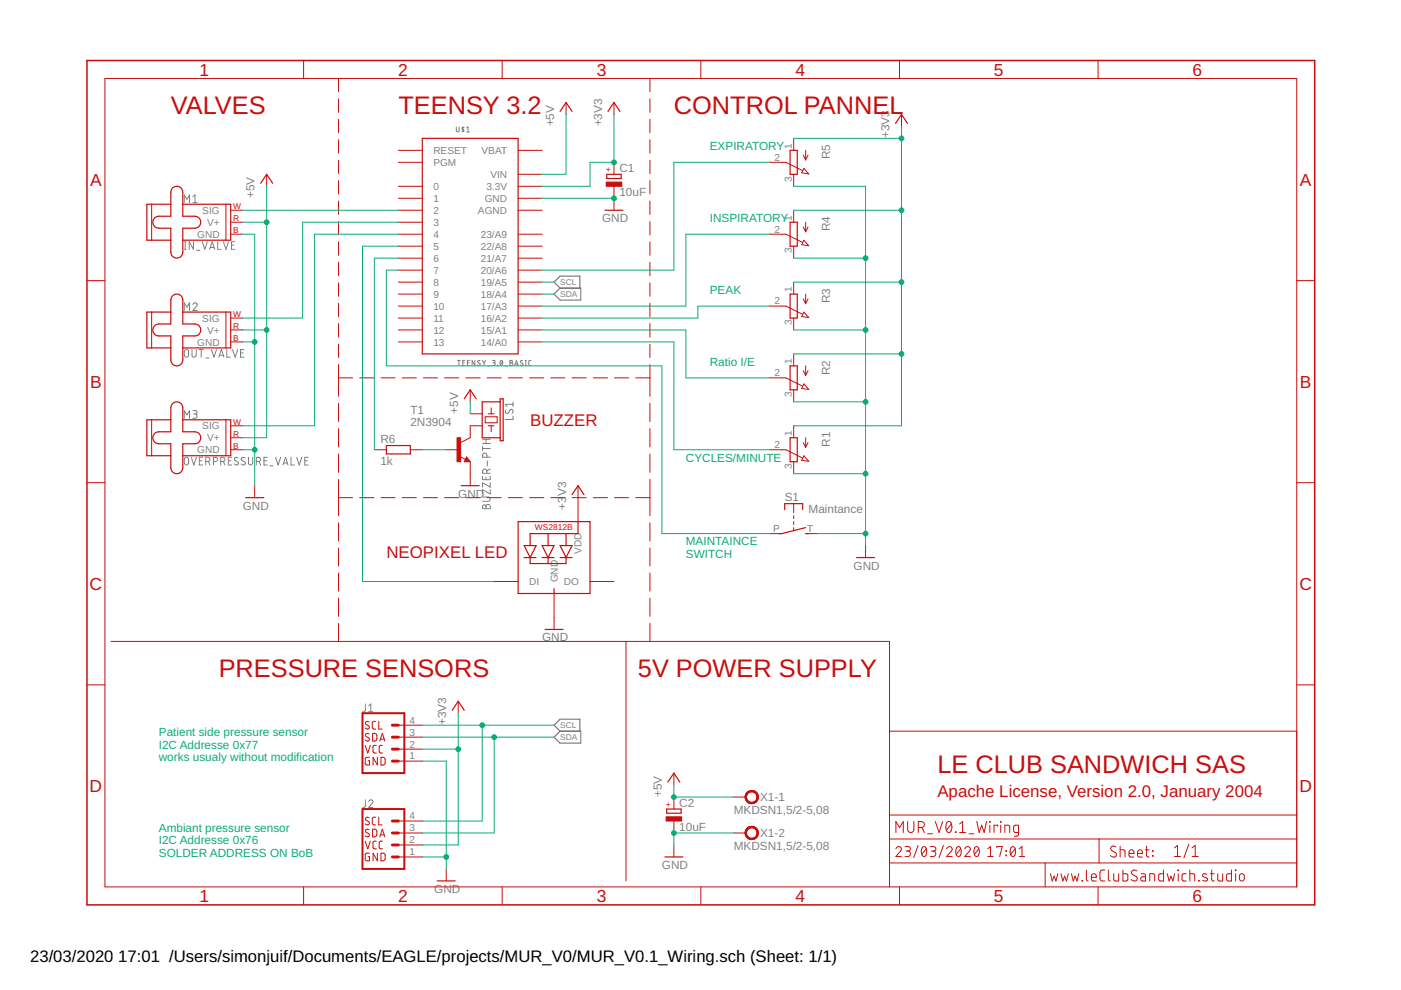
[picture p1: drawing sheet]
<svg xmlns="http://www.w3.org/2000/svg" width="297mm" height="210mm" viewBox="0 0 297 210" stroke-linecap="round" stroke-linejoin="round" font-family="sans-serif">
<g fill="none" stroke="#808080" stroke-width=".21">
<path d="M96.8 26.9v.8l.2 .3 .3-.2v-.9M98.1 26.9v1.1M98.4 27.1l-.3-.1-.2 .2 .5 .4-.1 .3-.4-.1M98.9 27.1l.3-.2v1.1M98.9 28h.6M39.1 43v-1.7l.5 .9 .6-.9v1.7M39.1 52.9h.3M39.1 51.2h.3M39.3 51.2v1.7M40.9 41.7l.4-.4v1.7M40.9 43h.9M41 51.2v1.7l-.9-1.7v1.7"/>
<path d="M41.7 53.1h.7M42.9 51.2l.5 1.7 .6-1.7M44.4 52.9l.6-1.7 .5 1.7M44.6 52.5h.8M46.2 51.2v1.7h.7M47.4 51.2l.5 1.7 .6-1.7M49.1 52h.5M49.8 51.2h-.7v1.7h.7M39.1 65.8v-1.6l.5 .9 .6-.9v1.6M39.2 74.2l.3-.1 .4 .1 .1 1.1a.46 .46 0 0 1-.5 .4 .46 .46 0 0 1-.4-.4zM40.7 74.1v1.2a.44 .44 0 0 0 .4 .4 .44 .44 0 0 0 .5-.4v-1.2M40.9 64.6a.44 .44 0 0 1 .6-.4 .44 .44 0 0 1 .2 .7l-.8 .9h.9"/>
<path d="M42.2 74.1h.9M42.7 74.1v1.6M43.6 75.9h.7M44.8 74.1l.6 1.6 .5-1.6M46.4 75.7l.5-1.6 .6 1.6M46.5 75.3h.8M48.1 74.1v1.6h.7M49.3 74.1l.5 1.6 .6-1.6M51 74.8h.6M51.7 74.1h-.7v1.6h.7M97 76.4h.6M97.3 76.4v1.1"/>
<path d="M98.1 76.9h.4M98.6 76.4h-.5v1.1h.5M99.1 76.9h.4M99.6 76.4h-.5v1.1h.5M100.7 76.4v1.1l-.6-1.1v1.1M101.8 76.5l-.3-.1-.2 .2 .5 .5v.3l-.2 .1-.4-.2M102.3 76.4l.3 .5M102.6 76.9v.6M103 76.4l-.4 .5M103.4 77.6h.5M104.4 76.4l.6 .1-.1 .4h-.4M104.7 76.9l.2 .1 .1 .3-.2 .1-.4 .1"/>
<path d="M105.5 77.5h.1M106.1 76.5l.1-.1a.54 .54 0 0 1 .4 .6 .54 .54 0 0 1-.4 .5l-.2-.6zM106.5 76.6l-.4 .6M107.1 77.6h.5M108.1 76.4l.5 .1v.3l-.2 .1 .3 .2-.2 .3-.4 .1zM108.1 76.9h.3M109.1 77.5l.4-1.1 .4 1.1M109.2 77.2h.6M110.8 76.5l-.2-.1-.3 .2 .6 .5v.3l-.2 .1-.4-.2M111.4 76.4h.2M111.4 77.5h.2M111.5 76.4v1.1"/>
<path d="M112.6 76.4l-.4 .1-.1 .1v.8l.5 .1M39.1 88.7v-1.6l.5 .9 .6-.9v1.6M39.2 97.1l.3-.1 .4 .1 .1 1a.46 .46 0 0 1-.5 .5 .46 .46 0 0 1-.4-.5zM40.6 97l.5 1.6 .5-1.6M40.9 87.1h.5a.36 .36 0 0 1 .4 .3 .36 .36 0 0 1-.4 .4h-.3M41.3 87.8a.46 .46 0 0 1 .5 .4 .46 .46 0 0 1-.5 .5h-.4M42.3 97.7h.5M43 97h-.7v1.6h.7M43.6 97.9h.5a.44 .44 0 0 0 .4-.5 .44 .44 0 0 0-.4-.4h-.5v1.6M44.2 97.9l.3 .7M45.3 97.9h.4a.44 .44 0 0 0 .5-.5 .44 .44 0 0 0-.5-.4h-.4v1.6M46.8 97.9h.4a.44 .44 0 0 0 .5-.5 .44 .44 0 0 0-.5-.4h-.4v1.6"/>
<path d="M47.3 97.9l.4 .7M48.4 97.7h.6M49.1 97h-.7v1.6h.7M50.5 97.1a.41 .41 0 0 0-.6-.1 .41 .41 0 0 0-.1 .6l.6 .3a.37 .37 0 0 1 .1 .5 .37 .37 0 0 1-.5 .2l-.3-.2M51.9 97.1a.41 .41 0 0 0-.5-.1 .41 .41 0 0 0-.2 .6l.6 .3a.37 .37 0 0 1 .2 .5 .37 .37 0 0 1-.5 .2l-.4-.2M52.7 97v1.1a.44 .44 0 0 0 .4 .5 .44 .44 0 0 0 .5-.5v-1.1M54.4 97.9h.4a.44 .44 0 0 0 .5-.5 .44 .44 0 0 0-.5-.4h-.4v1.6M54.9 97.9l.4 .7M56 97.7h.5M56.7 97h-.7v1.6h.7M57.2 98.8h.7M58.4 97l.6 1.6 .5-1.6"/>
<path d="M60 98.6l.5-1.6 .6 1.6M60.1 98.2h.8M61.7 97v1.6h.7M62.9 97l.5 1.6 .6-1.6M64.6 97.7h.6M65.3 97h-.7v1.6h.7M102.3 94.7v.9M102.3 95.1h1.6M102.3 94h1.6M102.3 93.2h1.6M103 93.2v.8M103.2 96.9v-.4a.46 .46 0 0 0-.4-.4 .46 .46 0 0 0-.5 .4v.4h1.6"/>
<path d="M103.3 97.7v1.1M103.9 99.4l-.7 .4M107.3 86.9l-.1 .2a.37 .37 0 0 0 .1 .5 .37 .37 0 0 0 .5-.1l.3-.5a.37 .37 0 0 1 .5-.1 .37 .37 0 0 1 .1 .5l-.2 .3M108.8 88.2v.7h-1.7M108.8 85.3v.9M108.8 85.7h-1.7l.4 .5M102.3 105.4h1.2a.46 .46 0 0 1 .4 .4 .46 .46 0 0 1-.4 .5h-1.2M102.3 101v.7h1.6v-.7M102.4 107.1h.4l.2 .3a.46 .46 0 0 1 .5-.5 .46 .46 0 0 1 .4 .5v.4h-1.6zM103 101.2v.5M103 107.4v.4M103.2 100.4v-.5a.46 .46 0 0 0-.4-.5 .46 .46 0 0 0-.5 .5v.5h1.6"/>
<path d="M103.9 102.4v.9l-1.6-.9v.9M103.9 103.8v.9l-1.6-.9v.9M77.5 149.3l-.1 1.4-.2 .2h-.3M78.2 150.9h.9M78.2 149.6l.4-.3v1.6M77.5 169.6l-.1 1.4-.5 .2M78.2 169.9a.44 .44 0 0 1 .6-.3 .44 .44 0 0 1 .1 .7l-.7 .9h.9"/>
</g>
<path d="M118.7 61.1l-1.2-1.3 1.2-1.3h4.2v2.6M118.7 61.1h4.4v2.5h-4.4l-1.2-1.2zM118.7 155l-1.2-1.2 1.2-1.3h4.2v2.5M118.7 155h4.4v2.6h-4.4l-1.2-1.3z" fill="none" stroke="#808080" stroke-width=".25"/>
<g fill="none" stroke="#c90d0c" stroke-width=".21">
<path d="M22.2 16.6h252.7v171.4h-252.7zM64.4 12.8v3.8M71.8 16.6v2.9M106.5 12.8v3.8M137.8 16.6v2.9M148.6 12.8v3.8M190.7 12.8v3.8M232.8 12.8v3.8M56.5 37v2.5M71.8 21v2.8M71.8 25.3v2.8M71.8 29.6v2.9"/>
<path d="M71.8 34v2.8M71.8 38.3v2.8M84.5 39.5h5M84.5 31.9h5M84.5 34.4h5M109.9 39.5h5M109.9 37h5M109.9 31.9h5M120 21.7v2.6M130.2 21.7v2.6M130.2 34.4v2.6M130.2 39.5v5.1"/>
<path d="M137.8 21v2.8M137.8 25.3v2.8M137.8 29.6v2.9M137.8 34v2.8M137.8 38.3v2.8M163.2 34.4h3.4l3.6 1.8M168.3 29.3v2.6M168.3 37v2.5M170.3 32.9l.5 1M170.4 35.7l1.1 1.2-1.5-.3zM170.8 31.9v2M171.3 32.9l-.5 1"/>
<path d="M191.1 24.3v2.5M18.4 59.5h3.8M32.2 43.3v7.6M47.9 43.3v7.6M48.9 49.7h2.6M48.9 47.1h2.6M48.9 44.6h2.6M71.8 42.6v2.9M71.8 47v2.8M71.8 51.3v2.8M71.8 55.6v2.9M71.8 60v2.8"/>
<path d="M84.5 59.8h5M84.5 57.3h5M84.5 54.7h5M84.5 52.2h5M84.5 49.7h5M84.5 47.1h5M84.5 44.6h5M84.5 42h5M109.9 59.8h5M109.9 57.3h5M109.9 54.7h5M109.9 52.2h5"/>
<path d="M109.9 49.7h5M109.9 44.6h5M109.9 42h5M137.8 42.6v2.9M137.8 47v2.8M137.8 51.3v2.8M137.8 55.6v2.9M137.8 60v2.8M163.2 49.7h3.4l3.6 1.7M168.3 44.6v2.5M168.3 52.2v2.5M168.3 59.8v2.6"/>
<path d="M170.3 48.1l.5 1M170.4 50.9l1.1 1.2-1.5-.2zM170.8 47.1v2M171.3 48.1l-.5 1M274.9 59.5h3.8M32.2 66.2v7.6M47.9 66.2v7.6M48.9 70h2.6M48.9 67.4h2.6M48.9 72.5h2.6M71.8 64.3v2.8M71.8 68.6v2.9"/>
<path d="M71.8 73v2.8M71.8 77.3v6.7M84.5 70h5M84.5 67.4h5M84.5 64.9h5M84.5 62.4h5M84.5 72.5h5M109.9 70h5M109.9 67.4h5M109.9 64.9h5M109.9 62.4h5M109.9 72.5h5"/>
<path d="M137.8 64.3v2.8M137.8 68.6v2.9M137.8 73v2.8M137.8 77.3v6.7M163.2 64.9h3.4l3.6 1.7M168.3 67.4v2.6M168.3 75v2.6M170.3 78.6l.5 1M170.3 63.4l.5 1M170.4 66.2l1.1 1.1-1.5-.2zM170.8 62.4v2M170.8 77.6v2"/>
<path d="M171.3 78.6l-.5 1M171.3 63.4l-.5 1M32.2 89v7.6M47.9 89v7.6M48.9 90.3h2.6M48.9 92.8h2.6M48.9 95.4h2.6M71.8 85.5v3.9M71.8 90.9v3.9M71.8 96.3v3.8M71.8 80.1h3M76.3 80.1h3"/>
<path d="M79.4 95.4h2.5M80.8 80.1h3M85.3 80.1h3M87 95.4h2.5M89.8 80.1h3M94.3 80.1h3M94.6 95.4h2.6M97.5 96.8l1.2 .6M98.8 80.1h3M98.9 96.9l.8 1h-1.3zM99.7 87.7h2.5M99.7 82.7v2.5"/>
<path d="M99.7 97.9v5.1M102.2 90.3h-2.5v2.5l-2 1M102.9 88.4h2.5v1.2h-2.5zM103.3 80.1h3M103.5 90.3h1.3M103.5 87.7h1.3M104.1 86.5v1.2M104.1 90.3v1.2M107.8 80.1h3M112.3 80.1h3M116.8 80.1h3M121.3 80.1h3"/>
<path d="M125.8 80.1h3M130.3 80.1h3M134.8 80.1h3M137.8 85.5v3.9M137.8 90.9v3.9M137.8 96.3v3.8M163.2 80.1h3.4l3.6 1.8M163.2 95.4h3.4l3.6 1.7M168.3 82.7v2.5M168.3 90.3v2.5M168.3 97.9v2.5M170.3 93.8l.5 1"/>
<path d="M170.4 96.6l1.1 1.2-1.5-.2zM170.4 81.4l1.1 1.2-1.5-.2zM170.8 92.8v2M171.3 93.8l-.5 1M18.4 102.3h3.8M54 103v2.5M71.8 101.6v7.7M71.8 110.8v3.9M71.8 116.2v3.8M71.8 105.5h3M76.3 105.5h3M80.8 105.5h3"/>
<path d="M85.3 105.5h3M89.8 105.5h3M94.3 105.5h3M98.8 105.5h3M103.3 105.5h3M107.8 105.5h3M112.3 105.5h3M116.8 105.5h3M121.3 105.5h3M122.6 103v7.6M125.8 105.5h3M130.3 105.5h3"/>
<path d="M134.8 105.5h3M137.8 101.6v7.7M137.8 110.8v3.9M137.8 116.2v3.8M163.2 113.1h2.5M168.3 106.8v1.9M168.3 109.3v.7M168.3 110.6v.6M168.3 111.9v.6M170.8 113.1h2.6M183.5 115.7v2.5M274.9 102.3h3.8"/>
<path d="M23.5 136h165.1v52M71.8 121.5v3.8M71.8 126.8v3.9M71.8 132.2v3.8M104.8 123.3h5.1M117.5 125.8v7.7M125.1 123.3h5.1M132.7 136v50.8M137.8 121.5v3.8M137.8 126.8v3.9M137.8 132.2v3.8M18.4 145.2h3.8"/>
<path d="M77.4 158l.6 1.7 .5-1.7M78.3 155.6l-.3-.1a.37 .37 0 0 0-.5 .2 .37 .37 0 0 0 .2 .5l.4 .2a.4 .4 0 0 1 .1 .6 .4 .4 0 0 1-.6 0l-.2-.1M78.3 153.1l-.3-.1a.37 .37 0 0 0-.5 .1 .37 .37 0 0 0 .2 .5l.4 .3a.4 .4 0 0 1 .1 .6 .4 .4 0 0 1-.6 0l-.2-.2M79 155.5h.6l.3 .3v.9l-.3 .4h-.6zM79.7 153h-.5l-.3 .3 .1 1.2 .7 .1M79.8 158l-.5 .1-.2 .3v1l.2 .2 .5 .1M80.3 153v1.6h.7M80.5 157.1l.6-1.6 .5 1.6M80.6 156.7h.9M81.1 158l-.5 .1-.2 .3v1l.2 .2 .5 .1M84.5 158.8h5M84.5 156.3h5"/>
<path d="M84.5 153.8h5M97.2 148.7v2.5M188.6 155h86.3M274.9 145.2h3.8M77.4 178.4l.6 1.6 .5-1.6M78.3 175.9a.42 .42 0 0 0-.6-.1 .42 .42 0 0 0-.1 .6l.5 .4a.37 .37 0 0 1 .2 .5 .37 .37 0 0 1-.5 .1l-.4-.2M78.3 173.4a.42 .42 0 0 0-.6-.1 .42 .42 0 0 0-.1 .6l.5 .3a.37 .37 0 0 1 .2 .5 .37 .37 0 0 1-.5 .2l-.4-.2M78.3 160.6h-.6l-.3 .2 .1 1.3 .8 .1v-.9h-.2M79 175.8h.6l.3 .3v.9l-.3 .4h-.6zM79.7 173.3h-.5l-.3 .3 .1 1.2 .7 .1M79.8 178.4h-.5l-.2 .3v1l.2 .2 .5 .1M80 160.6v1.6l-.9-1.6v1.6"/>
<path d="M80.3 173.3v1.6h.7M80.5 177.4l.6-1.6 .5 1.6M80.6 177h.9M80.8 160.6h.6l.2 .2v1.1l-.2 .3h-.6zM81.1 178.4h-.5l-.2 .3v1l.2 .2 .5 .1M84.5 161.4h5M84.5 179.2h5M84.5 176.6h5M84.5 174.1h5M142.9 163.9v2.6M142.9 169v2.5M142.9 174.1v2.5"/>
<path d="M142.9 179.2v2.5M155.6 176.6h2.5M155.6 169h2.5M188.6 177.9h86.3M188.6 172.8h86.3M189.9 180a.58 .58 0 0 1 .9-.5 .58 .58 0 0 1 .1 .9l-1 1.2h1.2M189.9 176.5v-2.3l.8 1.3 .8-1.3v2.3M191.9 179.5h.7a.48 .48 0 0 1 .4 .5 .48 .48 0 0 1-.4 .4h-.5M192.4 174.2v1.7a.66 .66 0 0 0 .7 .6 .66 .66 0 0 0 .7-.6v-1.7M194.6 179.3l-.9 2.5M194.7 175.5h.6a.65 .65 0 0 0 .7-.7 .65 .65 0 0 0-.7-.6h-.6v2.3M195.5 175.5l.5 1"/>
<path d="M195.6 179.6l.1-.1a.86 .86 0 0 1 .8 1.3 .6 .6 0 0 1-.6 .8 .6 .6 0 0 1-.6-.8v-.5zM196.4 180l-.9 1.1M196.7 176.8h1M197.3 179.5h.7a.48 .48 0 0 1 .4 .5 .48 .48 0 0 1-.4 .4h-.5M198.3 174.2l.8 2.3 .8-2.3M200 179.3l-.9 2.5M200.7 180a.58 .58 0 0 1 .8-.5 .58 .58 0 0 1 .2 .9l-1 1.2h1.2M200.8 174.4a.62 .62 0 0 1 .8-.1 .62 .62 0 0 1 .2 .7 .99 .99 0 0 1-.8 1.5 1.68 1.68 0 0 1-.2-2.1zM201.7 174.7l-1 1.3M202.6 176.4l.1 .1zM202.9 179.6l.2-.1a.88 .88 0 0 1 .7 1.3 .61 .61 0 0 1-.6 .8 .61 .61 0 0 1-.6-.8v-.5zM203.5 176.5h1.2"/>
<path d="M203.5 174.7l.6-.5v2.3M203.7 180l-.9 1.1M204.6 180a.58 .58 0 0 1 .8-.5 .58 .58 0 0 1 .1 .9l-.9 1.2h1.1M205.5 176.8h1M206.7 179.6l.2-.1a.86 .86 0 0 1 .7 1.3v.3a.5 .5 0 0 1-.5 .5 .5 .5 0 0 1-.5-.5l-.1-.8zM207.1 174.2l.5 2.3 .5-1.5 .6 1.5 .5-2.3M207.5 180l-.9 1.1M209.4 180l.6-.5v2.1M209.8 174.2l.1 .1zM209.9 175v1.5M211.3 179.7v-.2h1.2l-.6 2.1M211.5 175.2v-.2h-.7v1.5"/>
<path d="M212.1 174.2l.1 .1zM212.2 175v1.5M213 176.5v-1.5l1 .1 .1 1.4M214.4 179.6l.2-.1a.86 .86 0 0 1 .7 1.3 .6 .6 0 0 1-.6 .8 .6 .6 0 0 1-.5-.8v-.5zM215.2 180l-.9 1.1M215.9 176.5h-.7l-.3-.2v-1l.3-.3h.7v1.9l-.2 .4h-.6M216.1 180l.6-.5v2.1M233 177.9v5.1M236.6 179.6a.58 .58 0 0 0-.9-.1 .58 .58 0 0 0 0 .9l.8 .3a.58 .58 0 0 1 0 .9 .58 .58 0 0 1-.9 0l-.2-.2M237.5 179.4v2.3M243.1 179.4v2.1l.5 .2M249 179.8l.7-.5v2.3"/>
<path d="M252.1 179l-1.1 2.9M252.8 179.8l.6-.5v2.3M64.4 188v3.9M78.3 180.9h-.6l-.3 .2 .1 1.3 .8 .1v-.9h-.2M80 180.9v1.6l-.9-1.6v1.6M80.8 180.9h.6l.2 .3v1l-.2 .3h-.6zM84.5 181.7h5M94.6 184.2v2.6M106.5 188v3.9M148.6 188v3.9M188.6 183h86.3M190.7 188v3.9"/>
<path d="M192.4 180.4a.58 .58 0 0 1 .6 .6 .58 .58 0 0 1-.6 .6h-.5M197.8 180.4a.58 .58 0 0 1 .6 .6 .58 .58 0 0 1-.6 .6h-.5M209.4 181.6h1.2M213.3 180.4l.1 .1zM213.3 181.3l.1 .1zM216.1 181.6h1.2M221.6 183v5M222.7 185.3l.4 1.5 .4-1 .4 1 .4-1.5M224.9 185.3l.4 1.5 .4-1 .4 1 .4-1.5M227.2 185.3l.4 1.5 .3-1 .4 1 .4-1.5M229.4 186.7l.2 .1zM230.3 184.5l.1 2.1 .3 .2"/>
<path d="M231.4 186h1a.54 .54 0 0 0-.3-.7 .54 .54 0 0 0-.7 .5l.1 .9 .9 .1M232.8 188v3.9M234.3 184.5h-.8l-.3 .5v1.4l.4 .4h.7M235 184.5v1.9l.1 .3 .3 .1M236.1 185.3l.1 1.3 .3 .2h.7v-1.5M237.5 180.2l.9 .1 .1 1.4M238.1 184.5v2.3h.8l.2-.2v-1.1l-.2-.2h-.8M239.4 181h1a.55 .55 0 0 0-.3-.8 .55 .55 0 0 0-.7 .5l.1 .9 .9 .1M241 184.7a.58 .58 0 0 0-.9-.1 .58 .58 0 0 0 .1 .8l.7 .4a.58 .58 0 0 1 0 .9 .58 .58 0 0 1-.8-.1l-.3-.1M241.2 181h1a.55 .55 0 0 0-.3-.8 .55 .55 0 0 0-.7 .5l.1 .9 .9 .1M242 185.3h.6l.2 .2 .1 1.3h-.6a.46 .46 0 0 1-.5-.5 .46 .46 0 0 1 .5-.4h.6M242.8 180.2h.8"/>
<path d="M243.8 186.8v-1.5l.9 .1 .1 1.4M244.3 180.4l.2 .1zM244.3 181.4l.2 .1zM246.7 184.5v2.3h-.8l-.2-.2v-1.1l.2-.2h.8M247.5 185.3l.4 1.5 .4-1 .4 1 .3-1.5M249 181.6h1.3M249.7 184.5l.2 .1zM249.8 185.3v1.5M251.5 185.3h-.7l-.2 .3 .1 1.1 .8 .1M252.3 185.3l.9 .1 .1 1.4M252.3 184.5v2.3M252.8 181.6h1.3"/>
<path d="M254.1 186.7l.2 .1zM255.9 185.4l-.7-.1-.2 .4 .9 .5 .1 .5-.3 .1-.7-.1M256.6 185.3h.8M256.9 184.5v2.1l.5 .2M258.2 185.3v1.3l.4 .2h.6v-1.5M261.1 184.5v2.3h-.8l-.2-.4v-.9l.2-.2h.8M261.9 184.5l.1 .1zM262 185.3v1.5M262.9 185.4l.5-.1a.92 .92 0 0 1 .2 1.4l-.4 .1-.4-.3z"/>
</g>
<g fill="none" stroke="#c90d0c" stroke-width=".25">
<path d="M36.5 39.9a1.28 1.28 0 0 1 1.4-.3 1.28 1.28 0 0 1 .9 1.2v5h2.5a1.27 1.27 0 0 1 1.3 1.3 1.27 1.27 0 0 1-1.3 1.3h-2.5v5.1a1.27 1.27 0 0 1-1.3 1.2 1.27 1.27 0 0 1-1.3-1.2v-5.1h-2.5a1.27 1.27 0 0 1-1.3-1.3 1.27 1.27 0 0 1 1.3-1.3h2.5v-5zM55.3 38.9l1.2-1.9 1.3 1.9M89.5 29.3h20.4v45.7h-20.4zM118.7 23.6l1.3-1.9 1.3 1.9M128.7 37h3v.8h-3zM128.9 23.6l1.3-1.9 1.2 1.9M167.5 31.9h1.5v5.1h-1.5zM189.9 26.2l1.2-1.9 1.3 1.9M36.2 43.3h-5.1v7.6h5.1M38.8 43.3h10.1v7.6h-10.1M128.3 44.6h3.8M167.5 47.1h1.5v5.1h-1.5z"/>
<path d="M36.2 66.2h-5.1v7.6h5.1M36.5 62.8a1.26 1.26 0 0 1 1.4-.4 1.26 1.26 0 0 1 .9 1.2v5.1h2.5a1.27 1.27 0 0 1 1.3 1.3 1.27 1.27 0 0 1-1.3 1.2h-2.5v5.1a1.27 1.27 0 0 1-1.3 1.3 1.27 1.27 0 0 1-1.3-1.3v-5.1h-2.5a1.27 1.27 0 0 1-1.3-1.2 1.27 1.27 0 0 1 1.3-1.3h2.5v-5.1zM38.8 66.2h10.1v7.6h-10.1M167.5 62.4h1.5v5h-1.5zM167.5 77.6h1.5v5.1h-1.5zM36.2 89h-5.1v7.6h5.1M36.5 85.6a1.28 1.28 0 0 1 1.4-.3 1.28 1.28 0 0 1 .9 1.2v5h2.5a1.27 1.27 0 0 1 1.3 1.3 1.27 1.27 0 0 1-1.3 1.3h-2.5v5.1a1.27 1.27 0 0 1-1.3 1.2 1.27 1.27 0 0 1-1.3-1.2v-5.1h-2.5a1.27 1.27 0 0 1-1.3-1.3 1.27 1.27 0 0 1 1.3-1.3h2.5v-5zM38.8 89h10.1v7.6h-10.1M81.9 94.5h5.1v1.7h-5.1zM98.4 84.6l1.3-1.9 1.3 1.9M98.9 97.4l.2 .2h-.4l.2-.5 .5 .7h-.7M106 85.2h-3.8v7.6h3.8"/>
<path d="M106 84.6h.7v8.9h-.7zM167.5 92.8h1.5v5.1h-1.5zM52.1 105.5h3.8M97.8 103h3.8M109.9 110.6h15.2v15.2h-15.2zM111.1 118.2h2.6M111.1 115.7h2.6l-1.3 2.5zM112.4 118.2v1.3h7.6v-1.3M114.9 118.2h2.6M114.9 115.7h2.6l-1.3 2.5zM116.2 113.1v2.6M116.2 118.2v1.3"/>
<path d="M118.7 118.2h2.6M118.7 115.7h2.6l-1.3 2.5zM120 113.1v2.6M121.3 104.9l1.3-1.9 1.2 1.9M122.6 110.6v2.5h-10.2v2.6M166.4 108.1v-1.3h3.8v1.3M170.8 111.9l-5.1 1.2h-.6M170.8 113.1h.6M181.6 118.2h3.8M115.6 133.5h3.8M117.5 124.8v1M95.9 150.6l1.3-1.9 1.2 1.9"/>
<path d="M141.4 171.5h3v.9h-3zM141.6 165.8l1.3-1.9 1.2 1.9M92.7 186.8h3.8M141 181.7h3.8"/>
</g>
<g fill="#c90d0c" stroke="#c90d0c" stroke-width=".21">
<path d="M128.5 38.6h3.3v.9h-3.3z"/>
<path d="M141.2 173.2h3.3v.9h-3.3z"/>
<path d="M96.9 92.8h.8v5.1h-.8z"/>
</g>
<path d="M76.9 151.2h8.8v12.7h-8.8zM76.9 171.5h8.8v12.7h-8.8z" fill="none" stroke="#c90d0c" stroke-width=".42"/>
<path d="M83.2 156.3h1.3M83.2 158.8h1.3M83.2 153.8h1.3M83.2 161.4h1.3M83.2 176.6h1.3M83.2 179.2h1.3M83.2 174.1h1.3M83.2 181.7h1.3" fill="none" stroke="#c90d0c" stroke-width=".61"/>
<g fill="#c90d0c" stroke="#c90d0c" stroke-width=".21">
<path d="M158.4 168a1.4 1.4 0 0 1 2.2 .3 1.4 1.4 0 0 1-.8 2 1.4 1.4 0 0 1-1.8-1.3h.2a1.14 1.14 0 0 1 1.6-1.1 1.14 1.14 0 0 1 .3 1.9 1.14 1.14 0 0 1-1.8-.5l-.1-.3h-.2z" fill-rule="evenodd"/>
<path d="M158.4 168a1.4 1.4 0 0 1 2.2 .3 1.4 1.4 0 0 1-.8 2 1.4 1.4 0 0 1-1.8-1.3h.2a1.14 1.14 0 0 1 1.6-1.1 1.14 1.14 0 0 1 .3 1.9 1.14 1.14 0 0 1-1.8-.5l-.1-.3h-.2z" fill-rule="evenodd"/>
<path d="M158.4 168a1.4 1.4 0 0 1 2.2 .3 1.4 1.4 0 0 1-.8 2 1.4 1.4 0 0 1-1.8-1.3h.2a1.14 1.14 0 0 1 1.6-1.1 1.14 1.14 0 0 1 .3 1.9 1.14 1.14 0 0 1-1.8-.5l-.1-.3h-.2z" fill-rule="evenodd"/>
<path d="M158.4 175.7a1.39 1.39 0 0 1 2.2 .2 1.39 1.39 0 0 1-.9 2.1 1.39 1.39 0 0 1-1.7-1.4h.2a1.14 1.14 0 0 1 1.6-1 1.14 1.14 0 0 1 .3 1.9 1.14 1.14 0 0 1-1.8-.6l-.1-.3h-.2z" fill-rule="evenodd"/>
<path d="M158.4 175.7a1.39 1.39 0 0 1 2.2 .2 1.39 1.39 0 0 1-.9 2.1 1.39 1.39 0 0 1-1.7-1.4h.2a1.14 1.14 0 0 1 1.6-1 1.14 1.14 0 0 1 .3 1.9 1.14 1.14 0 0 1-1.8-.6l-.1-.3h-.2z" fill-rule="evenodd"/>
<path d="M158.4 175.7a1.39 1.39 0 0 1 2.2 .2 1.39 1.39 0 0 1-.9 2.1 1.39 1.39 0 0 1-1.7-1.4h.2a1.14 1.14 0 0 1 1.6-1 1.14 1.14 0 0 1 .3 1.9 1.14 1.14 0 0 1-1.8-.6l-.1-.3h-.2z" fill-rule="evenodd"/>
</g>
<path d="M18.4 12.8h260.3v179.1h-260.3z" fill="none" stroke="#c90d0c" stroke-width=".32"/>
<g fill="none" stroke="#0dab76" stroke-width=".21">
<path d="M56.5 39.5v53.3h-5M120 24.3v12.7h-5.1M130.2 24.3v10.1h-5.1v5.1h-10.2M163.2 34.4h-20.3v22.9h-28M168.3 39.5h15.2v76.2M168.3 29.3h22.8M191.1 26.8v63.5h-22.8M51.5 44.6h33M51.5 47.1h5M51.5 49.7h2.5v53.3M84.5 47.1h-20.3v20.3h-12.7M84.5 49.7h-17.8v40.6h-15.2"/>
<path d="M84.5 54.7h-5.1v40.7M84.5 57.3h-2.6v20.3h58.4v35.5h22.9M84.5 52.2h-7.6v71.1h27.9M114.9 42h15.3M114.9 59.8h2.6M163.2 49.7h-17.8v15.2h-30.5M168.3 44.6h22.8M168.3 54.7h15.2M168.3 59.8h22.8M51.5 70h5M51.5 72.5h2.5M114.9 70h30.5v10.1h17.8"/>
<path d="M114.9 72.5h28v22.9h20.3M114.9 62.4h2.6M163.2 64.9h-15.2v2.5h-33.1M168.3 70h15.2M168.3 75h22.8M51.5 95.4h2.5M89.5 95.4h5.1M99.7 85.2v2.5M168.3 85.2h15.2M168.3 100.4h15.2M173.4 113.1h10.1M89.5 158.8h7.7"/>
<path d="M89.5 153.8h28M89.5 156.3h28M97.2 151.2v28h-7.7M102.2 153.8v20.3h-12.7M104.8 156.3v20.3h-15.3M89.5 161.4h5.1v22.8M142.9 166.5v2.5h12.7M155.6 176.6h-12.7v2.6M89.5 181.7h5.1"/>
</g>
<g fill="#0dab76" stroke="#0dab76" stroke-width=".21">
<circle cx="56.5" cy="47.1" r=".51"/>
<circle cx="56.5" cy="70" r=".51"/>
<circle cx="142.9" cy="169" r=".51"/>
<circle cx="54" cy="95.4" r=".51"/>
<circle cx="54" cy="72.5" r=".51"/>
<circle cx="130.2" cy="42" r=".51"/>
<circle cx="183.5" cy="100.4" r=".51"/>
<circle cx="183.5" cy="85.2" r=".51"/>
<circle cx="183.5" cy="70" r=".51"/>
<circle cx="183.5" cy="54.7" r=".51"/>
<circle cx="183.5" cy="113.1" r=".51"/>
<circle cx="94.6" cy="181.7" r=".51"/>
<circle cx="142.9" cy="176.6" r=".51"/>
<circle cx="191.1" cy="29.3" r=".51"/>
<circle cx="191.1" cy="44.6" r=".51"/>
<circle cx="191.1" cy="59.8" r=".51"/>
<circle cx="191.1" cy="75" r=".51"/>
<circle cx="97.2" cy="158.8" r=".51"/>
<circle cx="130.2" cy="34.4" r=".51"/>
<circle cx="102.2" cy="153.8" r=".51"/>
<circle cx="104.8" cy="156.3" r=".51"/>
</g>
<g font-size="5.4" fill="#c90d0c">
<text x="36.2" y="24.3">VALVES</text>
<text x="84.5" y="24.3">TEENSY 3.2</text>
<text x="142.9" y="24.3">CONTROL PANNEL</text>
<text x="46.4" y="143.6">PRESSURE SENSORS</text>
<text x="135.3" y="143.6">5V POWER SUPPLY</text>
<text x="198.7" y="163.9">LE CLUB SANDWICH SAS</text>
</g>
<g font-size="3.7" fill="#c90d0c">
<text x="42.3" y="16">1</text>
<text x="84.4" y="16">2</text>
<text x="126.5" y="16">3</text>
<text x="168.6" y="16">4</text>
<text x="210.7" y="16">5</text>
<text x="252.9" y="16">6</text>
<text x="19.1" y="39.4">A</text>
<text x="275.6" y="39.4">A</text>
<text x="19.1" y="82.2">B</text>
<text x="275.6" y="82.2">B</text>
<text x="19" y="125.1">C</text>
<text x="275.5" y="125.1">C</text>
<text x="19" y="167.9">D</text>
<text x="275.5" y="167.9">D</text>
<text x="42.3" y="191.2">1</text>
<text x="84.4" y="191.2">2</text>
<text x="126.5" y="191.2">3</text>
<text x="168.6" y="191.2">4</text>
<text x="210.7" y="191.2">5</text>
<text x="252.9" y="191.2">6</text>
</g>
<g font-size="3.6" fill="#c90d0c">
<text x="112.4" y="90.3">BUZZER</text>
<text x="81.9" y="118.2">NEOPIXEL LED</text>
<text x="198.7" y="169">Apache License, Version 2.0, January 2004</text>
</g>
<g font-size="3.5">
<text x="6.4" y="204">23/03/2020</text>
<text x="25.1" y="204">17:01 /Users/simonjuif/Documents/EAGLE/projects/MUR_V0/MUR_V0.1_Wiring.sch (Sheet: 1/1)</text>
</g>
<g font-size="2.5" fill="#808080">
<text x="117.5" y="26.8" transform="rotate(-90 117.5 26.8)">+5V</text>
<text x="127.6" y="26.8" transform="rotate(-90 127.6 26.8)">+3V3</text>
<text x="188.6" y="29.3" transform="rotate(-90 188.6 29.3)">+3V3</text>
<text x="176" y="33.8" transform="rotate(-90 176 33.8)">R5</text>
<text x="131.3" y="41.6">10uF</text>
<text x="131.3" y="36.5">C1</text>
<text x="54" y="42" transform="rotate(-90 54 42)">+5V</text>
<text x="127.6" y="47.1">GND</text>
<text x="176" y="49" transform="rotate(-90 176 49)">R4</text>
<text x="176" y="64.3" transform="rotate(-90 176 64.3)">R3</text>
<text x="176" y="79.5" transform="rotate(-90 176 79.5)">R2</text>
<text x="87" y="87.7">T1</text>
<text x="97.2" y="87.7" transform="rotate(-90 97.2 87.7)">+5V</text>
<text x="80.7" y="93.9">R6</text>
<text x="87" y="90.3">2N3904</text>
<text x="176" y="94.7" transform="rotate(-90 176 94.7)">R1</text>
<text x="80.7" y="98.7">1k</text>
<text x="97.2" y="105.5">GND</text>
<text x="166.4" y="106.2">S1</text>
<text x="51.5" y="108.1">GND</text>
<text x="120" y="108.1" transform="rotate(-90 120 108.1)">+3V3</text>
<text x="171.4" y="108.7">Maintance</text>
<text x="181" y="120.8">GND</text>
<text x="114.9" y="136">GND</text>
<text x="94.6" y="153.8" transform="rotate(-90 94.6 153.8)">+3V3</text>
<text x="140.3" y="169" transform="rotate(-90 140.3 169)">+5V</text>
<text x="144" y="171.1">C2</text>
<text x="155.6" y="172.7">MKDSN1,5/2-5,08</text>
<text x="161.2" y="169.9">X1-1</text>
<text x="144" y="176.1">10uF</text>
<text x="161.2" y="177.5">X1-2</text>
<text x="140.3" y="184.2">GND</text>
<text x="155.6" y="180.3">MKDSN1,5/2-5,08</text>
<text x="92.1" y="189.3">GND</text>
</g>
<g font-size="2.5" fill="#0dab76">
<text x="150.5" y="31.9">EXPIRATORY</text>
<text x="150.5" y="47.1">INSPIRATORY</text>
<text x="150.5" y="62.3">PEAK</text>
<text x="150.5" y="77.6">Ratio I/E</text>
<text x="145.4" y="97.9">CYCLES/MINUTE</text>
<text x="145.4" y="115.5">MAINTAINCE</text>
<text x="145.4" y="118.2">SWITCH</text>
<text x="33.7" y="156">Patient side pressure sensor</text>
<text x="33.7" y="158.7">I2C Addresse 0x77</text>
<text x="33.7" y="161.4">works usualy without modification</text>
<text x="33.7" y="176.4">Ambiant pressure sensor</text>
<text x="33.7" y="179">I2C Addresse 0x76</text>
<text x="33.7" y="181.7">SOLDER ADDRESS ON BoB</text>
</g>
<g font-size="2.1" fill="#808080">
<text x="91.9" y="32.6">RESET</text>
<text x="91.9" y="35.2">PGM</text>
<text x="102.1" y="32.6">VBAT</text>
<text x="164.2" y="34.1">2</text>
<text x="167.9" y="31.5" transform="rotate(-90 167.9 31.5)">1</text>
<text x="91.9" y="40.3">0</text>
<text x="103.1" y="40.3">3.3V</text>
<text x="104" y="37.7">VIN</text>
<text x="167.9" y="38.5" transform="rotate(-90 167.9 38.5)">3</text>
<text x="42.9" y="45.3">SIG</text>
<text x="43.9" y="47.9">V+</text>
<text x="91.9" y="47.9">3</text>
<text x="91.9" y="45.3">2</text>
<text x="91.9" y="42.8">1</text>
<text x="101.3" y="45.3">AGND</text>
<text x="102.8" y="42.8">GND</text>
<text x="167.9" y="46.8" transform="rotate(-90 167.9 46.8)">1</text>
<text x="41.8" y="50.4">GND</text>
<text x="91.9" y="53">5</text>
<text x="91.9" y="50.4">4</text>
<text x="101.9" y="50.4">23/A9</text>
<text x="101.9" y="53">22/A8</text>
<text x="164.2" y="49.3">2</text>
<text x="167.9" y="53.7" transform="rotate(-90 167.9 53.7)">3</text>
<text x="91.9" y="58">7</text>
<text x="91.9" y="55.5">6</text>
<text x="101.9" y="55.5">21/A7</text>
<text x="101.9" y="58">20/A6</text>
<text x="91.9" y="65.6">10</text>
<text x="91.9" y="63.1">9</text>
<text x="91.9" y="60.6">8</text>
<text x="101.9" y="60.6">19/A5</text>
<text x="101.9" y="63.1">18/A4</text>
<text x="101.9" y="65.6">17/A3</text>
<text x="164.2" y="64.5">2</text>
<text x="167.9" y="62" transform="rotate(-90 167.9 62)">1</text>
<text x="42.9" y="68.2">SIG</text>
<text x="43.9" y="70.7">V+</text>
<text x="91.9" y="70.7">12</text>
<text x="91.9" y="68.2">11</text>
<text x="101.9" y="68.2">16/A2</text>
<text x="101.9" y="70.7">15/A1</text>
<text x="167.9" y="69" transform="rotate(-90 167.9 69)">3</text>
<text x="41.8" y="73.3">GND</text>
<text x="91.9" y="73.3">13</text>
<text x="101.9" y="73.3">14/A0</text>
<text x="167.9" y="77.2" transform="rotate(-90 167.9 77.2)">1</text>
<text x="164.2" y="79.8">2</text>
<text x="167.9" y="84.2" transform="rotate(-90 167.9 84.2)">3</text>
<text x="42.9" y="91">SIG</text>
<text x="43.9" y="93.6">V+</text>
<text x="164.2" y="95">2</text>
<text x="167.9" y="92.5" transform="rotate(-90 167.9 92.5)">1</text>
<text x="41.8" y="96.1">GND</text>
<text x="167.9" y="99.4" transform="rotate(-90 167.9 99.4)">3</text>
<text x="164" y="112.8">P</text>
<text x="171.2" y="112.8">T</text>
<text x="123.3" y="117.4" transform="rotate(-90 123.3 117.4)">VDD</text>
<text x="112.2" y="124.1">DI</text>
<text x="118.2" y="123.5" transform="rotate(-90 118.2 123.5)">GND</text>
<text x="119.6" y="124.1">DO</text>
<text x="86.8" y="155.9">3</text>
<text x="86.8" y="153.4">4</text>
<text x="86.8" y="161">1</text>
<text x="86.8" y="158.5">2</text>
<text x="86.8" y="173.7">4</text>
<text x="86.8" y="178.8">2</text>
<text x="86.8" y="176.3">3</text>
<text x="86.8" y="181.3">1</text>
</g>
<g font-size="1.8" fill="#c90d0c">
<text x="129.6" y="36.5" transform="rotate(-90 129.6 36.5)">+</text>
<text x="49.4" y="44.3">W</text>
<text x="49.4" y="46.9">R</text>
<text x="49.4" y="49.4">B</text>
<text x="49.4" y="67.2">W</text>
<text x="49.4" y="69.7">R</text>
<text x="49.4" y="72.3">B</text>
<text x="49.4" y="90">W</text>
<text x="49.4" y="92.6">R</text>
<text x="49.4" y="95.1">B</text>
<text x="113.4" y="112.4">WS2812B</text>
<text x="142.3" y="171.1" transform="rotate(-90 142.3 171.1)">+</text>
</g>
<g font-size="1.8" fill="#808080">
<text x="118.7" y="60.4">SCL</text>
<text x="118.7" y="63">SDA</text>
<text x="118.7" y="154.4">SCL</text>
<text x="118.7" y="156.9">SDA</text>
</g>
</svg>
